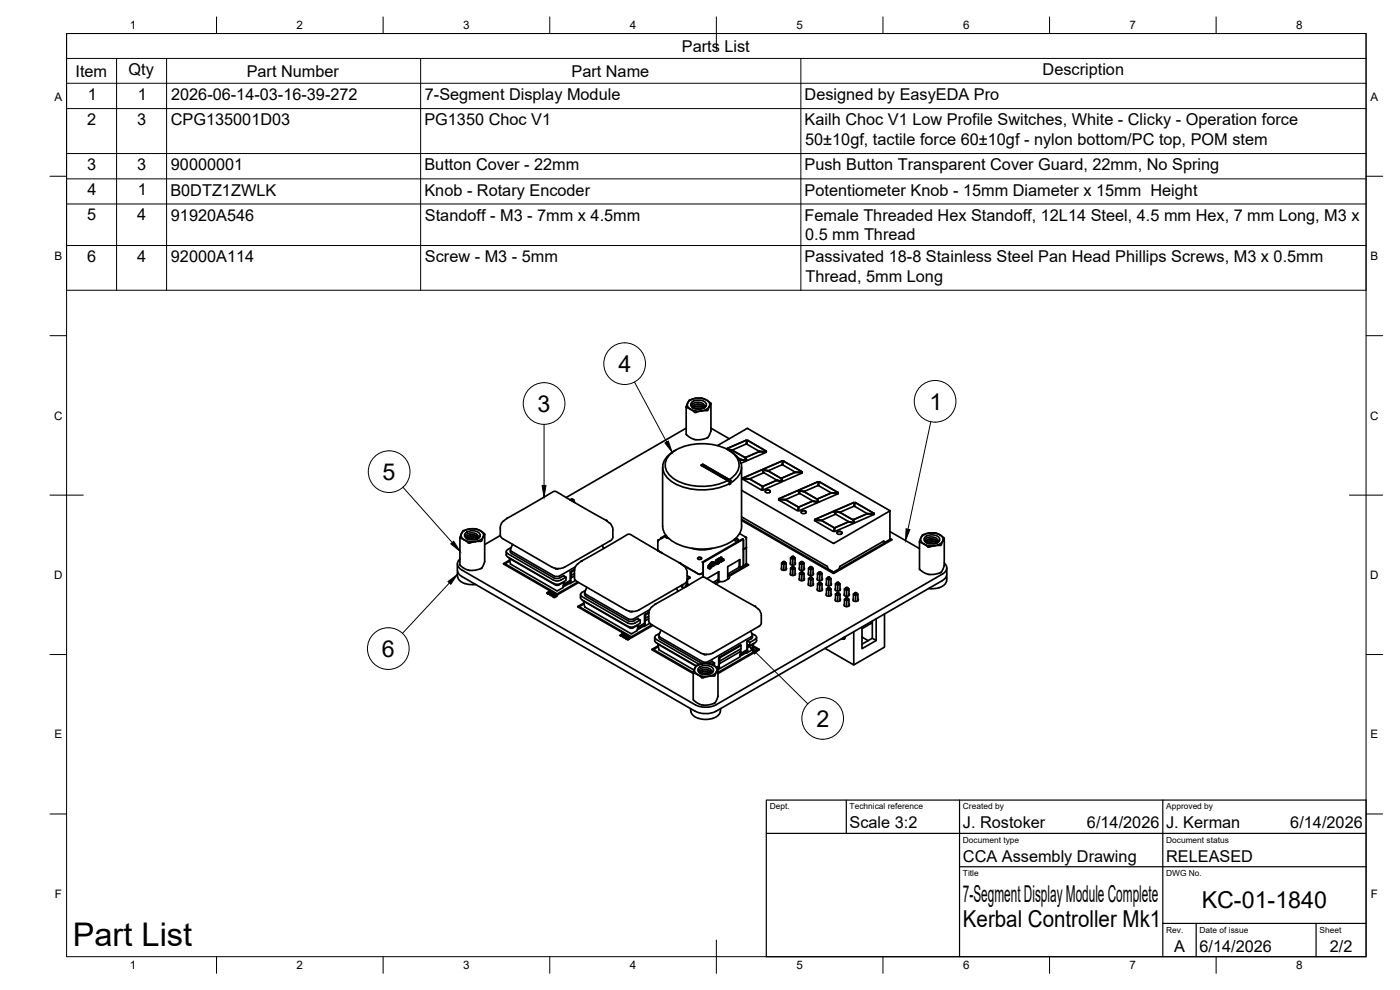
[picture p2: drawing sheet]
<svg xmlns="http://www.w3.org/2000/svg" width="420mm" height="297mm" viewBox="0 0 420 297" stroke-linecap="round" stroke-linejoin="round" font-family="sans-serif">
<!-- layer: Visible -->
<g fill="none" stroke="#000" stroke-width=".51">
<path d="M202.4 135.3a5.2 5.2 0 0 0-3.2 6.5 10.4 10.4 0 0 0 7.9 4.9 18.8 18.8 0 0 0 11.8-1.6M202.9 135l-.6 .3M205.9 128.5l-36 20.8M207.3 122.8l1.5 .5h1.7M207.3 122.8l1.3 1 1.9-.5M207.6 120.7a3.2 3.2 0 0 1 4.3 .4 1.48 1.48 0 0 1-1.7 1.6h-1.2a1.35 1.35 0 0 1-1.3-.5 1.35 1.35 0 0 1-.1-1.5zM207.8 121.3l.8-.5 1.2-.1 1.2 .4 .4 .6v.3a.54 .54 0 0 1-.5 .4 .54 .54 0 0 1-.5-.3l-1-.2-1 .3a.51 .51 0 0 1-.7-.1 .51 .51 0 0 1 0-.7zM208 122.1l.5-.6 1.1-.2 1.2 .4 .5 .6M208.1 122.4l.6-.4 1.1-.1 1.3 .6M208.6 122.6l1.2-.1 .7 .2M208.7 122.7l1-.2 .7 .2M210.5 139.7l8.4 4.7-8.4-4.9 .4-.2 8.4 4.9-.4 .3"/>
<path d="M210.5 139.7l8.4 4.8 .4-.3-.4 .2v1M210.5 139.7l.4-.4 8.4 4.9v.9l-.4 .3M211.3 122.4l.6-.7-.7 .7M211.3 122.2l-.7-.7-1.4-.3-1.1 .5-.1 .5 .2 .3M212.9 121.9l.4-.9-1.5-1.1-1.3-.4-1.9 .1-1.7 .5-.7 1.3-.2 .8 1.3 .6M212.9 121.9l-.6 1.3-1.8 .1M212.9 121.9l-.9 .9-1.5 .5M212.9 121.9a2.15 2.15 0 0 0-2.4-2.4 3.5 3.5 0 0 0-4.2 1.8 1.64 1.64 0 0 0 1 1.5M213.4 121.1v8.2l-1 2-2 .6-2.4-.2-2.1-1.4v-8.2M213.4 128.5l5.5 3.1M218.4 134.8l1.3 .3M218.4 134.8h-.2h.2"/>
<path d="M218.5 135l.6 .3M219.1 135.3a5.2 5.2 0 0 1 3.1 6.5 6.9 6.9 0 0 1-2.9 3.1M219.7 135.1h.2M219.8 135.1l3.7 2.2M221.5 137.4l.8 .4M222.4 138l1.4 .2M222.4 137.9l-.4 .1M223.5 137.2l.1 .1M223.6 137.3l.3 .8-1.6-.3M223.8 138.2l.1 .1M223.8 138.2v.2l-1.4 .6M223.8 137.4l.3 .7h.3"/>
<path d="M223.8 132.1l.3 .1-.2 .9M223.8 132.2l-5.5 2.3M223.9 137.2l-.1 .2M224 138h.1M224 133.1l-4.2 1.9-1.5-.3v-.2M224.1 133.1l.1 .2M224.1 133.1h.1M224.2 133.3l3.8 2.1M224.2 128.6l-8.9 5.1M224.2 128.6h.2M224.4 128.6l42.7 24.6-16.9 9.8-27.7-15.9M224.5 132.2l5.4 3.1"/>
<path d="M224.5 132.2h-.3l-.1 .9M229.8 135.6l-2-.1-4 1.8M229.8 135.6h.2M229.8 135.6l.1 .1-5.5 2.4M230 135.3v.1M230 135.3l-.2 .2-1.8-.1M234.7 139.4l.1-1-.1-.1-5.6 2.5M234.7 139.3l-4.1 1.9-1.5-.3M234.9 139.4l.1 .1M234.9 139.4h.1M234.9 139.5l3.6 2.1M235.2 138.4l5.5 3.2"/>
<path d="M235.2 138.4h-.2l-.1 1M138.7 159.8a4.6 4.6 0 0 1 6.2 .1 1.81 1.81 0 0 1-1.7 2.5 4.1 4.1 0 0 1-4.8-1.5zM138.9 159.3l1.9-.6h2l1.8 .8 .9 .8-1 2.1-2 .1-1.7 .5-1.7-1.1-1.1-.5zM139.7 159.9a3.2 3.2 0 0 1 4.3 .4 1.48 1.48 0 0 1-1.6 1.6h-1.2a1.35 1.35 0 0 1-1.4-.5 1.35 1.35 0 0 1-.1-1.5zM151.1 156.3l1.3-.9 13.6-7.9 .6-.1 15.2 8.7 1.1 .8M151.1 156.3l-.6 .7a5.3 5.3 0 0 0-.4 3.6l.2 .5 .6 .5 14.8 8.6M152.2 155.5h.1M171.1 149.9l.5-.3 .6 .3-.6 .3-.5-.2M171.6 150.2v.1M172.1 150.6l.3-.2v.3M172.2 149.9l.2 .5M181.8 156.1h.1"/>
<path d="M182.9 156.9l.7 .7 .3 1.4M183.9 159v2.2M198.9 140.2v17.7M218.9 143.9a4.6 4.6 0 0 0 2-6.9 14 14 0 0 0-12.3-3.8 11.7 11.7 0 0 0-8.2 3.9 4.3 4.3 0 0 0 1.4 6.3 17 17 0 0 0 16.6 .8M222.5 140.2l.1 17.7a6.8 6.8 0 0 1-5.1 5.6 18 18 0 0 1-16.5-1.7 5.3 5.3 0 0 1-2.1-3.9M222.5 155.8l27.7 16 16.9-9.9M222.5 155.1l25.8 14.8 .3 .8 1.6 .9 1.6-.9 .3-.8 13.1-7.6 .3 .5 1.6-1M222.5 156.1l27.5 15.9M222.9 143.7h2.1M223.1 143.6l-.1 .2M225 143.7l3.8 2.2-.1 1.1-5.8-3.2M225 143.7l3.8 2.2"/>
<path d="M229 145.9l-.1 1 .2 .1M229 141.1l.4 .8 3.7 2.1M229 141.1l1.5 .2M229.1 140.8v.1M229.1 140.8h-.1M229.1 141.8l-.5-.8-5.7 2.5 2.1 .1 4-1.7M229.1 141.7v.1M229.1 141.7l-.1 .2M229.2 141l-.2 .1M229.6 147.5a.89 .89 0 0 1 1.6 0M229.9 147.1l.5-.1a.6 .6 0 0 1 .8 .6l-.8 .3a.6 .6 0 0 1-.7-.6zM230.6 141.3h.1"/>
<path d="M230.6 141.4l3.7 2.1M232.9 144.2l-3.9 1.7M233.1 144l1.6 .2M233.2 144.2l1.4 .2M233.2 144.1l-.3 .1M233.7 150l5.5 3.2M233.8 149.6l-.1 .1M233.8 149.9l2 .1 3.8 2.1-.1 1-.3 .1M233.8 149.9l2 .1 3.8 2.2M233.8 149.9l-.1 .1M233.8 149.8l-.1 .2M234.3 143.4l.1 .1"/>
<path d="M234.3 143.5h.1M234.4 143.5l.3 .7M234.7 143.4l-.1 .2M234.7 144.5l-5.6 2.5M234.7 144.2h.1M239.7 147.3l.5 .8 3.6 2.1M239.7 147.3l1.6 .2M239.8 148.2l-4 1.7-1.9-.1-.1-.2M239.8 147v.1M239.8 147l.1 .2 1.6 .2M239.9 148l-.3-.7-.3-.1-5.5 2.4M239.9 148l-.1 .1"/>
<path d="M239.9 147.2l-.2 .1M240.4 153.7a.89 .89 0 0 1 1.6 0M240.6 141.8l-2-.1-4 1.9M240.6 141.8l.1 .1M240.6 141.8l.1 .2-5.6 2.4-.5-.8M240.6 153.3l.6-.1a.6 .6 0 0 1 .7 .6l-.7 .3a.6 .6 0 0 1-.8-.5zM240.7 141.6h.1M240.7 141.6l-.1 .1-2-.1M241.3 147.5l.1 .1M241.3 147.5h.1M241.4 147.6l3.7 2.1M243.7 150.4h.3h-.3"/>
<path d="M243.7 150.4l-4 1.8-.1 .9M243.7 150.4l-4 1.7-.1 1M243.8 150.2l.2 .1M243.9 150.3l1.4 .3M244 150.4l1.3 .3M244.5 156.2l.1-.1-.1 .1 5.5 3.2 .3-.1M244.6 155.9h-.1M244.6 156.1l2 .1 3.8 2.2M244.6 156.1l2 .1 3.8 2.2-.1 .9M245.1 149.7h.1M245.2 149.8l.3 .7M245.4 150.7h.1"/>
<path d="M245.4 150.6v.2l-5.5 2.4-.3-.1M245.4 144.6l.2 .1zM245.4 144.6l-5.6 2.4M245.5 149.6l-.2 .2M245.5 150.4v.1M245.5 150.4l-.2 .2M245.6 144.7l-.2 1-3.9 1.7M246 144.6l5.6 3.2M246 144.6l-.2 .1-.1 1 3.6 2.1 2.1 .1M250.3 153.5l.4 .7M250.3 153.5l-5.7 2.4M250.5 153.6l1.6 .2 3.8 2.1 .4 .8"/>
<path d="M250.5 153.6l.4 .7M250.5 154.4l-3.9 1.7-2-.1v-.2M250.6 153.2v.1M250.7 154.2h.1M250.7 154.2l-.1 .2M250.7 153.5l-.2 .1M250.9 154.4l3.8 2.1 1.6 .2M251.2 159.9a.89 .89 0 0 1 1.5 0M251.4 148l-2-.1-4 1.8M251.4 148l.1 .1M251.4 148l.1 .2-5.6 2.4-.6-.8 .2-.2M251.4 159.6l.6-.2a.6 .6 0 0 1 .7 .6l-.7 .3a.6 .6 0 0 1-.8-.5z"/>
<path d="M251.5 147.8l-.1 .1M254.5 156.6l-4 1.8-.1 1M254.8 156.6l1.3 .3M254.8 156.6h-.3M256.1 156.9l.1 .1M256.1 156.9l.1 .1-5.6 2.4h-.2M256.3 156.7h.1M256.4 150.9l-.2 1-3.9 1.7-1.6-.2-.1-.2M256.4 150.9l-.2-.1-5.6 2.4M256.4 151.8l.1-.9 .2-.1 5.6 3.3M256.4 151.8h.1M256.4 151.8l3.9 2.3"/>
<path d="M260.1 154.2h2M260.1 154.2l-4 1.8M262.1 154.2h-2M262.1 154.2l.2 .1M262.1 154.2l.1 .2-5.5 2.4-.6-.7 .1-.2M262.3 154l-.1 .1M267.1 159.5l8.8 5.1M267.1 153.3v8.5M137.3 169.2a3.4 3.4 0 0 0 .5 3.1l.8 .7 70 40.4M137.3 171.5v1.2l.3 1.1 .6 .6 1.4 .7M138.1 167.7a1.86 1.86 0 0 0-.8 1.8 1.86 1.86 0 0 0 1.3 1.5l70 40.4M139.6 175.1l1.6 .3h1.6"/>
<path d="M140.1 161.3l.5-.6 1.2-.2 1.1 .4 .5 .5M140.2 161.6l.6-.4 .8-.2 .8 .2 .8 .5M140.2 161.6l1.2-.5 1.5 .3a.47 .47 0 0 0 .6 0 .47 .47 0 0 0 0-.7l-1-.7h-1.7l-1 .7v.5l.4 .4M140.7 161.8l.9-.1 1 .2M140.8 161.9l1-.2 .7 .2M143.4 161.6l.6-.7-.7 .7M143.4 161.4l-.7-.7-1.4-.2-1.2 .5 .2 .7M145.5 160.3v8.2l-1 2-2.2 .6-2.1-.2-1.3-.6-.9-.8v-8.2M150.1 160.7l-4.6 2.7M151.9 165.5l.1 1.2 .4 .4 13.7 8M153 168l-1.8 1.2 16.2 9.2M153 168.3l-1.4 .9 15.6 9 6.2-3.6"/>
<path d="M153.2 165v.6M153.2 165.6l.3 .5 12.8 7.3 .6 .2a3 3 0 0 0 2.2-.9l.8 .5a3.9 3.9 0 0 1-2.9 1.1l-.8-.2M153.4 164.3l-1.3 .8-.1 .5 .4 .5 13.7 8M153.8 163.3l-.6 1.5 .3 .6 13.1 7.5 1.4-.1 4.7-2.7M164.1 178l.2-.2 .4 .3M164.2 178h.1M164.2 178l.2 .2M164.4 178.2h.1M164.5 177.7l.1 .1M164.5 177.8h.1M164.5 177.7h.1M164.6 177.7h-.1"/>
<path d="M164.6 177.8l.1 .2M164.6 177.6l-.1 .1M164.6 177.8h.1M164.6 177.6h.1M164.7 178h.1M164.9 177.7v.2M164.9 177.7l.3 .2 .1-.2M164.9 177.5l-.3 .1M164.9 177.5h.1M164.9 178.1l-.5 .1M164.9 177.9l.1 .1M164.9 178.1h.1"/>
<path d="M164.9 177.9h.1M164.9 177.5l.4 .2M165 178l-.1 .1M165 178h.1M165 178.4h.6l-.2 .3 .9-.3M165.3 177.7h.1M165.5 178l-.5 .5M165.6 177.9l.2 .1-.3 .3 .6-.1M165.9 178.9v.1M166.1 178.2l-.3 .3 .6-.1M166.4 178.6l.4 .2-.9 .1M166.4 178.6h.1"/>
<path d="M166.5 170.5l.5 .2 .5-.1M166.7 178.6h-.3M166.7 178.5v.1M166.7 178.6h.2M166.9 178.6l.1 .1M166.9 179h-.7l.2 .3-.6-.3M166.9 179h.1M167 178.9l-.1 .1M167 178.7h.1M167 178.7v.1M167 178.9h.1M167.1 178.8h.1"/>
<path d="M167.7 175.5l-.9 .1-14-8.2 .5 1.9 13.7 7.9M169.1 172.7l.1 .1M169.2 174.5l-1.6 1.1M169.2 175.2l.2 .2M169.4 175.6v-.2l1.9-1.1v.2l-2.2 1.1M169.9 173.2v.9a3.9 3.9 0 0 1-2.9 1.2l-.8-.2M170.9 174.8v.2M171.1 174.1l.2 .2M171.2 174.6l-.1 .5M171.2 171.5l-.1 2.6-1.9 1.1v-.6l-.2 1.7-1.9 .9M171.3 173.4l-.1 .8M171.4 171.6v1"/>
<path d="M172.4 172.1l-1.1 .5v.8l1.1-.6M172.4 170.8l-1.2 .7 .2 .1 1-.5M172.7 174.1l-3.7 2M173.7 174.8l-6.4 3.6M174.2 178.4l.1 1.2 .4 .3M174.5 168.3h.1M174.6 179l13.8 8M174.6 180l13.8 7.9M174.7 177.8l-.5 .4 .5 .8M175.5 177.8v.6M175.5 178.4l.3 .5 12.7 7.4 1.1 .2 .6-.2M175.7 177.2l-1.1 .6"/>
<path d="M175.8 178.3l12.7 7.4M176.1 176.2l-.6 1.5 .3 .6M180.8 163.6l.4 1M181.1 164.3l.2 .2M183.9 161.2l-.2 .6-.5 .5-13.8 7.9-2.1 .4-1.6-.4M197.4 165.1l1.3 .9M197.4 165.1v.1M197.9 162l-.5 .1 .2 .5M198.3 161.4v.2M198.5 161.5l-1.1 .6v3M199.8 160.6l-1.5 .8 .2 .2M199.9 160.7l-1.4 .8"/>
<path d="M200 160.9l-.1 .4 .7 .2M200.1 160.9l-.3 .3M203.1 176.5l.4 .9M203.3 177.2l.3 .1M204.1 168.9h.1M204.2 169l-15.2-8.7-.7 .1-13.9 8a3.2 3.2 0 0 0-2 2.8v2.2l.4 .9 15.2 8.8M204.2 169h.1M204.2 169a3.2 3.2 0 0 1 2 2.8M204.3 169.2h.1M204.7 169.4l4.9 2.8h.7M204.9 175.4v.9M204.9 175.5l-.4 .5 .7 .4"/>
<path d="M205.9 175.7v.3M206.1 174.5v1.3l-.4-.2v.5M206.2 172.7l.9 .5v.2l-.7 .4M206.2 171.9v2.1M206.2 174l-.2 .6-.5 .5-13.8 8-2.1 .4-1.6-.5M206.3 175.7v.1M206.3 175.3l.4 .2M206.3 175.6l.2 .1M206.3 175.2l.5 .3M206.4 173.8l-.1 1.9-.2 .1M207.1 173.2l-.9 .6M207.7 164.5a9.8 9.8 0 0 0 6 0"/>
<path d="M209.4 167.6l.6-.4 .6 .4M209.5 167.3l.6-.1 .4 .4-.7 .3-.4-.3zM210.8 168.6l.2 .1 12.1-6.9-.2-.1-12.1 7M210.8 168.6v.1M210.8 168.6l.2 .3v2.9l-.7 .4M211 168.7v4.4v-1.3l-.7 .4M211.6 173.3l14.9 8.6a3.2 3.2 0 0 1 2 2.8v2.2l-.4 .8-14.1 8.2-1.6 .4h-1.1l-1.1-.4-14.7-8.5-.6-.5-.2-.6a5.2 5.2 0 0 1 .4-3.6l1.6-1.4M211.6 173.3h-1.1l-13.7 7.9M212.2 173.6l3.6-2.1v2.9M212.6 170.5h.3M212.6 170.5h.1M212.9 170.5v.1"/>
<path d="M213 169.3a.91 .91 0 0 0-.4 1.2M213.2 169l-.2 .3M213.2 170.1l-.1 .3M213.6 168.7l-.4 .3M213.8 169.4l-1 .9M213.9 168.9l.1 .2M214 168.6l-.4 .1M214 168.6l.2 .2M214.1 168.8l.4 .3-.3 .6-.4 .3 .4-.9-.4-.2-.3 .1-.7 .8-.1 .4 1.1-.8 .1 .1-.6 1h-.4M214.1 168.8l.2 .1M214.2 169.1v.3l-.4 .5M214.9 168.5l.1-.1z"/>
<path d="M214.9 168.1v.4M214.9 169.1l.1-.1zM215 169.1l-.1 .2M215 168.5l-.2 .1v-.5v.5M215 169.2l-.2 .2v-.5v.5M215 168.8l-.1 .3M215.1 169.1h.1M215.2 169.1h.1M215.2 167.9l-.1 .3zM215.2 168.8v.1M215.2 168.8l.1 .3M215.2 168.8l.1 .1"/>
<path d="M215.3 169.1h-.1M215.3 174l.4 .4M215.3 169.1l-.2 .1M215.3 168.9l-.2 .3M215.3 169v.1M215.3 169.1h.1M215.3 167.8l-.2 .5h.3l-.3 .1v-.2M215.3 168.8l-.2 .2M215.4 168.8h.1M215.4 169h.1M215.5 168.7v.1M215.5 168.8l.1 .1"/>
<path d="M215.5 169h-.1M215.5 168.8h.1M215.5 168.6v.1M215.5 173.9l-1.5 .8M215.5 171.7v2.6M215.6 168.9h.1M215.6 168.9h-.1M215.6 168.9l-.1 .1M215.6 168.6h-.1M215.6 168.6l.1 .4zM215.6 169h.1M215.7 167.8l-.2 .4 .2-.2"/>
<path d="M215.7 168.1h-.2M215.7 167.6l-.2 .3M215.7 168.1l-.2 .1v-.5v.5M215.7 168.5l.1 .2M215.7 169v.1M215.7 174.4l-1.1 .7M215.7 174.4l.4 .1M215.8 167.6h.3l-.3 .4zM215.9 168.4h.1M215.9 168.4l-.1 .4zM215.9 168l.2-.5-.3 .1v.4M215.9 168h-.1"/>
<path d="M215.9 168.4l-.2 .7M216 168.4l.2-.1-.2 .3M216.1 167.5l-.3 .1v.4M216.1 174.5l-1.3 .7M216.2 168.1l-.2 .1 .2-.1-.2 .3 .2-.1M216.2 168.5l-.2 .2v-.5v.5M216.3 167.2h.1M216.3 167.2l.2 .4-.3 .2zM216.3 167.3v.3zM216.3 167.3v.3M216.4 167.2l-.2 .6M216.4 168v.4"/>
<path d="M216.4 167.5l.1 .1M216.4 168.5h-.1M216.4 168.4l.2-.5-.3 .1v.5M216.4 168l.2 .1M216.6 168v.1M216.6 167.9l-.3 .1v.5M216.6 167.9h.1M216.6 168.1v.2M216.9 167.7l.2 .4-.4 .2zM216.9 167.8l-.1 .2zM216.9 167.8l-.1 .2M216.9 167.7l-.2 .6"/>
<path d="M217 168v.1M217.5 174.3l-1.4 .2M218.4 172.5l.5 .4v.4l-1.4 1M220.4 162l.6-.3 .6 .3M220.6 161.8l.6-.1 .4 .4-.7 .2-.5-.2zM221.8 168l-.1 2.3-3.3 1.9M222 160.1l2 1.2v7.8l.6 .3M222.1 170.3v-2.4l-3.7 2.1v3.8M223.1 161.8v7.9l-1 .6-.4-.2M223.1 162v7.7l.8-.4M223.6 161.1l.4 .2-.1 .4M223.9 169.3l.3 .2-5.5 3.2 .2 .2 5.7-3.3"/>
<path d="M224 164.2l-.9 .6M224 169.1l-.1 .2M224.6 169.4v.2M234.6 170.4l-.2 .2a.88 .88 0 0 0 .9 .5 .88 .88 0 0 0 .8-.5l-.2-.2M235 168.6h.5zM235 168.6l-.4 .3M235.2 168.7v.6l-.6-.4v2M235.5 168.6l.4 .3M235.9 170.9v-2l-.7 .4v1.8M237.3 168.8l-.2 .2a.88 .88 0 0 0 .8 .6 .88 .88 0 0 0 .9-.6l-.2-.2M237.3 171.9l-.2 .2a.88 .88 0 0 0 .8 .6 .88 .88 0 0 0 .9-.6l-.2-.2M237.7 170.1h.5z"/>
<path d="M237.7 167h.5zM237.7 170.1l-.4 .4M237.7 167l-.4 .4M237.9 170.3v.6l-.6-.4v2M237.9 167.1v.7l-.6-.4v2M238.2 170.1l.4 .4M238.2 167l.4 .4M238.6 172.5v-2l-.7 .4v1.8M238.6 169.4v-2l-.7 .4v1.8M240 170.4l-.2 .2a.88 .88 0 0 0 .8 .5 .88 .88 0 0 0 .8-.5l-.1-.2M240 173.5l-.2 .2a.88 .88 0 0 0 .8 .5 .88 .88 0 0 0 .8-.5l-.1-.2M240.4 171.7h.5z"/>
<path d="M240.4 168.6h.5zM240.4 171.7l-.5 .3M240.4 168.6l-.5 .3M240.6 171.8v.6l-.7-.4v2M240.6 168.7v.6l-.7-.4v2M240.9 171.7l.4 .3M240.9 168.6l.4 .3M241.3 174v-2l-.7 .4v1.8M241.3 170.9v-2l-.7 .4v1.8M242.7 171.9l-.2 .2a.88 .88 0 0 0 .8 .6 .88 .88 0 0 0 .9-.6l-.2-.2M242.7 175l-.2 .2a.88 .88 0 0 0 .8 .6 .88 .88 0 0 0 .9-.6l-.2-.2M243.1 170.1h.5z"/>
<path d="M243.1 173.2h.5zM243.1 170.1l-.4 .4M243.1 173.2l-.4 .4M243.3 170.3v.6l-.6-.4v2M243.3 173.4v.6l-.6-.4v2M243.6 170.1l.4 .4M243.6 173.2l.4 .4M244 172.5v-2l-.7 .4v1.8M244 175.6v-2l-.7 .4v1.8M245.4 173.5l-.2 .2a.88 .88 0 0 0 .8 .5 .88 .88 0 0 0 .8-.5l-.1-.2M245.4 176.6l-.2 .2a.88 .88 0 0 0 .8 .5 .88 .88 0 0 0 .8-.5l-.1-.2M245.8 171.7h.5z"/>
<path d="M245.8 174.8h.5zM245.8 171.7l-.5 .3M245.8 174.8l-.5 .3M246 171.8v.6l-.7-.4v2M246 174.9v.6l-.7-.4v2.1M246.3 171.7l.4 .3M246.3 174.8l.4 .3M246.7 174v-2l-.7 .4v1.8M246.7 177.2v-2.1l-.7 .4v1.8M248 175l-.1 .2a.88 .88 0 0 0 .8 .6 .88 .88 0 0 0 .8-.6l-.1-.2M248 178.1l-.1 .3a.88 .88 0 0 0 .8 .5 .88 .88 0 0 0 .8-.5l-.1-.3M248.5 176.3h.5z"/>
<path d="M248.5 173.2h.5zM248.5 176.3l-.5 .4M248.5 173.2l-.5 .4M248.7 176.5v.6l-.7-.4v2M248.7 173.4v.6l-.7-.4v2M249 176.3l.4 .4M249 173.2l.4 .4M249.4 178.7v-2l-.7 .4v1.8M249.4 175.6v-2l-.7 .4v1.8M250 172h.3M250.8 176.6l-.2 .2a.88 .88 0 0 0 .8 .5 .88 .88 0 0 0 .8-.5l-.1-.2M250.8 179.7l-.2 .2a.88 .88 0 0 0 .8 .6 .88 .88 0 0 0 .8-.6l-.1-.2"/>
<path d="M251.2 174.8h.5zM251.2 177.9h.5zM251.2 174.8l-.5 .3M251.2 177.9l-.5 .4M251.4 174.9v.6l-.7-.4v2.1M251.4 178v.7l-.7-.4v2M251.7 174.8l.4 .3M251.7 177.9l.4 .4M252.1 177.2v-2.1l-.7 .4v1.8M253.9 176.3h.5zM253.9 179.4h.5zM253.9 176.3l-.5 .4"/>
<path d="M253.9 179.4l-.5 .4M254.1 176.5v.6l-.7-.4v2M254.1 179.6v.6l-.7-.4v2M254.4 176.3l.4 .4M254.4 179.4l.4 .4M254.8 178.7v-2l-.7 .4v1.8M254.8 178.1l.1 .3a.88 .88 0 0 1-.8 .5 .88 .88 0 0 1-.8-.5l.1-.3M256.5 177.9h.5zM256.5 177.9l-.4 .4M256.8 178v.7l-.7-.4v2M257 177.9l.5 .4M257.5 179.7l.1 .2a.88 .88 0 0 1-.8 .6 .88 .88 0 0 1-.8-.6l.1-.2"/>
<path d="M265 162.5l.5 .3M267.1 161.6l.5 .4-17.3 10M277.3 163.2l1.5 .5h1.7M277.3 163.2l1.4 1 1.8-.5M277.6 161.2a3.2 3.2 0 0 1 4.3 .3 1.48 1.48 0 0 1-1.6 1.7h-1.2a1.35 1.35 0 0 1-1.4-.6 1.35 1.35 0 0 1-.1-1.4zM278 162.5l.4-.5 1.3-.3 1.1 .3 .5 .7M278.1 162.8l.6-.4 .9-.1 .9 .1 .6 .5M278.1 162.8l1.2-.4 1.5 .3a.46 .46 0 0 0 .6 0 .46 .46 0 0 0 0-.7l-.9-.7-1.7-.1-.8 .3-.3 .5v.5l.4 .4M278.6 163.1l1-.2 1 .2M278.7 163.1h1.7M281.3 162.8l.6-.7-.7 .8M281.3 162.7l-.7-.8-1.5-.2-1 .4-.1 .5 .2 .3"/>
<path d="M282.8 174.2l-67.9 39.2a7 7 0 0 1-6.3 0M282.9 162.3l.5-.8-1.4-1-1.3-.6-2 .1-1.8 .5-.5 .8-.5 1.3 1.4 .6M282.9 162.3l-.5 1.3-1.9 .1M282.9 162.3l-.8 .9-1.6 .5M282.9 162.3a2.15 2.15 0 0 0-2.4-2.4 3.5 3.5 0 0 0-4.2 1.8 1.64 1.64 0 0 0 1 1.5M283.4 169a1.86 1.86 0 0 1 .7 1.8 1.86 1.86 0 0 1-1.3 1.4l-67.9 39.2a6.9 6.9 0 0 1-6.3 0M283.4 161.5v8.2l-1 2-1.9 .6-2.3-.1-1.2-.6-1.1-.8v-8.3M284.1 172.8l-.1 1.7-.3 .7-.8 .6a6.2 6.2 0 0 1-4.3 .8M284.1 170.4a3.3 3.3 0 0 1-.4 3.1l-.9 .7M175.1 180.3l.4 1.8M175.1 180.2l14 8.2h.8l1.6-1M175.2 180.9l-1.8 1.1 16 9.3"/>
<path d="M175.3 181.2l-1.5 .8 15.7 9.1 6.2-3.6M175.5 182l.1 .1M175.5 182.1l14 8 1.7-.9 .3-1.7v.6l1.9-1.1 .1-2.6M186.1 190.7l.2-.2 .2 .2M186.1 190.6v.1M186.2 190.7l.2 .1M186.4 190.9h.1M186.5 190.8h.2M186.5 190.4h.1M186.5 190.4l.1 .1M186.6 190.3l-.1 .1M186.6 190.5l.1 .2"/>
<path d="M186.6 190.5h.1M186.6 190.3h.1M186.7 190.3h-.1M186.7 190.7h.1M186.9 190.4l.3 .2 .1-.2M186.9 190.4v.3M186.9 190.2h-.2M186.9 190.2h.1M186.9 190.2l.3 .2M186.9 190.6h.1M187 190.7h.1M187 190.7l-.6 .2"/>
<path d="M187.2 191.2l.4-.1-.3 .3h.2M187.2 190.4l.1 .1M187.2 190.4h.1M187.5 190.6l.2 .1-.2 .3 .4-.2M187.5 190.7l-.5 .4 .2 .1M187.9 191.7l.1 .1M187.9 191.7h.1M187.9 190.8l.2 .1M188 191.8h.1M188 191.8l.4 .1M188 190.9l-.2 .3 .6-.1-.9 .3M188.4 186.9l1.3 .3 .8-.3"/>
<path d="M188.4 187.9l1.3 .2 .8-.2M188.5 191.9h-.1M188.5 185.6l1.1 .2 .6-.2M188.6 191.3l.2 .2h-.3v.2h-.3l-.1-.2-.2 .2M188.6 191.3l.5 .2M188.6 191.9h-.1M188.7 191.8l-.1 .1M188.8 183.4l.9 .1M188.8 191.6h.1M188.8 191.7h.1M189.1 191.4l-.4 .4M189.4 191.3h.2"/>
<path d="M189.8 183.5h-.1M190.2 186.3l1.2-.7 .7 .4-1.6 1M191.4 185.6l.1 .1M191.5 188.1l.2 .1M191.7 188.5v-.3l1.9-1.1v.3l-2.3 1.1M192.1 186v1l-1.6 .9M193.2 187.6v.3M193.4 187l.2 .1M193.4 187.5v.5M193.6 186.3l-.1 .8M193.7 184.5v1M194.7 184.9l-1.1 .5v.9l1.1-.6"/>
<path d="M194.7 183.7l-1.2 .7 .2 .1 1-.6M195 182.9l-4.8 2.8M195 187l-3.7 2M195.7 195l12.3 7.1M195.7 194.8v.2M195.9 187.6l-6.3 3.7M196.5 191.2v1.2l.4 .4 12 7M196.7 181.3h.1M196.8 181.2h.1M196.8 181.2l-.1 .1M197.4 193.1l.4 1.9 10.5 6M197.4 193.1l.2 .2"/>
<path d="M197.5 193.8l-1.8 1M197.5 193.3l11.4 6.6M197.6 194l-1.5 .9 11.9 6.8v8.2l1.2 1 1 .5 1.8 .2 1.4-.3 1.1-.3 .4-.6 .6-1.4v-8.5M197.7 190.7v.6M197.7 191.3l.4 .5 12.8 7.4M198 190l-1.4 .8-.1 .5 .4 .5 13 7.6M198.4 189l-.6 1.5 .3 .7 12.7 7.3 1.1 .2 .6-.2M208.9 199.8l2-.7h2l1.3 .6 1.2 .9 .1 .2-.5 .7M208.9 199.8l-.9 2 1.4 .6M210.9 199.1a4 4 0 0 1 4.2 1.6l-.1 .8M210.9 199.1a2.29 2.29 0 0 0-2.5 2.2l1 1.1M211.1 196.2l.2 .2"/>
<path d="M211.4 196.4h.6M212.6 199.1l1.1-.6 .7 .4-.8 .5M213.7 198.5h.1M214.4 198.9v.9M215.7 199.9l.2 .1M215.8 197.2l6.4-3.6 .2 .1-6.4 3.7zM215.8 197.2l-.1 2.7-.7 .4M215.9 199.1l-.1 .8M216 197.4v.9M222.2 193.6h.1M222.3 196.1l.2 .1M222.4 193.7v1l-6.5 3.6v.8l6.4-3.6-.3 1.7-6.4 3.6-.1-.1"/>
<path d="M222.5 196.4v-.2l1.9-1.1v.2l-2.3 1.2M224 195.6v.2M224.2 195l.2 .1M224.2 195.5l-.1 .4M224.3 192.3l-.1 2.7-1.9 1.1v-1.4M224.4 194.2l-.1 .8M225 192.8v.9M225.3 189.3l.5 1.3-.3 .4-13 7.5M225.6 190l1.3 .8v.8l-1.9 1.2-.7-.5 1.3-.8 .2-.9M226 194l1.4 .9-11.9 6.9M226 193.3l-1.6 .9v-.8l.6 .3M226 193.8l1.8 1.2"/>
<path d="M226.1 193.1l-.3 1.9-3.8 1.9M226.2 193.1l-.2 .2M226.4 181.8h.1M227.1 191.2l-.2 1.4-1.9 1.1M227.8 195l-12.3 7.1M252.1 180.3v-2l-.7 .4v1.8M252.9 191.6v.1M253 191.7h-.4M253 191.6l.4 .1M253.3 191.2v.3l-.3-.1 .2 .1M253.4 191.7h.1M253.5 191.1l-.1 .6"/>
<path d="M254.8 181.8v-2l-.7 .4v1.8M254.8 181.3l.1 .2a.88 .88 0 0 1-.8 .5 .88 .88 0 0 1-.8-.5l.1-.2M256.2 189.6v9.9l-8.6-5M257.5 180.3v-2l-.7 .4v1.8M258.7 191.1l1.9 1.1M261.8 186.3v5.2l1.2 .7M261.8 186.8l-3.1 1.8M261.8 191.5l-3.1 1.8M263 185.7v6.5l-4.3 2.4v-6.5M265.5 184.2v10l-9.3 5.3M207.3 212.6l.1 1.1 .4 .7 1.8 1.1M209.4 202.4l1.4 1 1.8-.5"/>
<path d="M209.4 202.4l1.5 .5h1.8M209.7 200.3a3.2 3.2 0 0 1 4.4 .4 1.48 1.48 0 0 1-1.7 1.6h-1.2a1.35 1.35 0 0 1-1.4-.5 1.35 1.35 0 0 1-.1-1.5zM209.9 200.9l1.1-.6 1.3 .1 1 .4 .2 .8a.53 .53 0 0 1-.4 .4 .53 .53 0 0 1-.6-.3l-1.2-.1-.8 .2a.53 .53 0 0 1-.7-.2 .53 .53 0 0 1 .1-.7zM210.1 201.7l.5-.6 1.2-.2 1.1 .3 .5 .7M210.2 202l.7-.4 .9-.1 .9 .2 .5 .4M210.7 202.3l1.1-.2 .9 .2M210.8 202.3h1.7M213.4 202l.6-.7-.7 .8M213.4 201.9l-.7-.8-1.5-.2-1 .5 .1 .7M213.9 215.5l-1.8 .4-2.5-.4M215 201.5l-.5 1.3-1.9 .1M215 201.5l-.8 .9-1.5 .5"/>
<path d="M215.2 200.4l.7-.4v.2l-.5 .3M215.7 200.3l-.1 .5M216.3 212.6l-.2 1.2-.3 .6-.8 .6-1.1 .5"/>
<circle cx="213.2" cy="170.3" r=".13"/>
</g>
<g fill="#000">
<circle cx="181.9" cy="156.2" r=".25"/>
<circle cx="174.4" cy="168.4" r=".25"/>
<circle cx="203.9" cy="168.9" r=".25"/>
<circle cx="212.6" cy="170.5" r=".25"/>
<circle cx="212.9" cy="170.3" r=".25"/>
<circle cx="212.9" cy="170.6" r=".25"/>
<circle cx="213.1" cy="169.3" r=".25"/>
<circle cx="213.4" cy="169.8" r=".25"/>
<circle cx="213.8" cy="169.4" r=".25"/>
<circle cx="213.8" cy="169.9" r=".25"/>
<circle cx="214" cy="168.6" r=".25"/>
<circle cx="214" cy="169.1" r=".25"/>
<circle cx="214" cy="169.6" r=".25"/>
<circle cx="214.3" cy="168.9" r=".25"/>
<circle cx="215.1" cy="168.9" r=".25"/>
<circle cx="215.1" cy="169.2" r=".25"/>
<circle cx="215.1" cy="169" r=".25"/>
<circle cx="215.2" cy="169.1" r=".25"/>
<circle cx="215.3" cy="168.9" r=".25"/>
<circle cx="215.3" cy="169.1" r=".25"/>
<circle cx="215.3" cy="168.8" r=".25"/>
<circle cx="215.4" cy="168.9" r=".25"/>
<circle cx="215.6" cy="168.8" r=".25"/>
<circle cx="215.8" cy="168" r=".25"/>
<circle cx="215.8" cy="167.6" r=".25"/>
<circle cx="215.9" cy="168.4" r=".25"/>
<circle cx="216.1" cy="167.5" r=".25"/>
<circle cx="216.2" cy="167.8" r=".25"/>
<circle cx="216.3" cy="168.5" r=".25"/>
<circle cx="216.3" cy="168" r=".25"/>
<circle cx="216.4" cy="167.2" r=".25"/>
<circle cx="216.4" cy="167.5" r=".25"/>
<circle cx="216.5" cy="167.6" r=".25"/>
<circle cx="216.7" cy="168.3" r=".25"/>
<circle cx="216.9" cy="167.7" r=".25"/>
<circle cx="217" cy="168" r=".25"/>
<circle cx="217" cy="168.1" r=".25"/>
<circle cx="226.5" cy="181.9" r=".25"/>
<circle cx="252.9" cy="191.7" r=".25"/>
</g>
<!-- layer: BORDER -->
<g fill="none" stroke="#000" stroke-width=".3">
<path d="M20 10.1h390v276.9h-390zM65 5.1v5M115 5.1v5M165 5.1v5M215 5.1v10M265 5.1v5M315 5.1v5M365 5.1v5M15 52.9h5M410 52.9h5M15 100.7h5M410 100.7h5"/>
<path d="M15 148.6h10M405 148.6h10M15 196.4h5M410 196.4h5M15 244.2h5M410 244.2h5M65 287v5M115 287v5M165 287v5M215 282.1v9.9M265 287v5M315 287v5"/>
<path d="M365 287v5"/>
</g>
<!-- layer: TITLEBLOCK -->
<path d="M230 240.1h180v46.9h-180zM230 250h180M254 240.1v9.9M288 240.1v46.9M349 240.1v46.9M288 260.1h122M349 277.1h61M359 277.1v9.9M395 277.1v9.9" fill="none" stroke="#000" stroke-width=".36"/>
<!-- layer: Parts Lists -->
<path d="M20 10.1h390v77h-390zM20 17.5h390M35 17.5v69.6M50 17.5v69.6M126.2 17.5v69.6M240.3 17.5v69.6M20 25h390M20 32.6h390M20 46.1h390M20 53.7h390M20 61.2h390M20 73.7h390" fill="none" stroke="#000" stroke-width=".3"/>
<!-- layer: Balloons -->
<g fill="none" stroke="#000" stroke-width=".3">
<circle cx="187.5" cy="109.1" r="6.3"/>
<circle cx="163.3" cy="121.1" r="6.3"/>
<circle cx="280.6" cy="120.4" r="6.3"/>
<circle cx="116.8" cy="141.5" r="6.3"/>
<circle cx="116.5" cy="194.6" r="6.3"/>
<circle cx="246.9" cy="215.6" r="6.3"/>
</g>
<!-- layer: 0 -->
<path d="M199.6 132.9l1-.6 1.1 3.4zM162.7 145.7h1.2l-.6 3.5zM271.9 158.7l1.2 .2-1.3 3.3zM134.5 174.5l2.8-2.2-2 3zM135.3 163.2l.9-.8 1.8 3zM224.4 193.4l2.9 2-.8 .8z" fill="#000" stroke="#000" stroke-width=".3"/>
<path d="M190.4 114.6l9.7 18M163.3 127.3v18.4M279.3 126.5l-6.8 32.3M120.9 146.2l14.8 16.6M134.9 174.9l-14.1 15.1M226.9 195.8l15.5 15.4" fill="none" stroke="#000" stroke-width=".3"/>
<text font-size="9.8" x="21.8" y="283.7">Part List</text>
<g font-size="7">
<text x="185.6" y="111.6">4</text>
<text x="161.3" y="123.6">3</text>
<text x="279" y="122.9">1</text>
<text x="114.8" y="144">5</text>
<text x="114.6" y="197.1">6</text>
<text x="245" y="218.1">2</text>
<text x="289" y="270.6">7-Segment Display Module Complete</text>
<text x="360.6" y="272.3">KC-01-1840</text>
<text x="289" y="278.1">Kerbal Controller Mk1</text>
</g>
<g font-size="4.9">
<text x="204.6" y="15.5">Parts List</text>
<text x="22.7" y="23">Item</text>
<text x="38.6" y="22.5">Qty</text>
<text x="74" y="23">Part Number</text>
<text x="171.5" y="23">Part Name</text>
<text x="312.9" y="22.5">Description</text>
<text x="26.3" y="29.9">1</text>
<text x="41.3" y="29.9">1</text>
<text x="51.4" y="30">2026-06-14-03-16-39-272</text>
<text x="127.5" y="30">7-Segment Display Module</text>
<text x="241.5" y="30">Designed by EasyEDA Pro</text>
<text x="26.2" y="37.5">2</text>
<text x="41.1" y="37.5">3</text>
<text x="51.2" y="37.6">CPG135001D03</text>
<text x="127.4" y="37.6">PG1350 Choc V1</text>
<text x="241.5" y="37.6">Kailh Choc V1 Low Profile Switches, White - Clicky - Operation force</text>
<text x="241.6" y="43.5">50±10gf, tactile force 60±10gf - nylon bottom/PC top, POM stem</text>
<text x="26.1" y="51">3</text>
<text x="41.1" y="51">3</text>
<text x="51.3" y="51.1">90000001</text>
<text x="127.4" y="51.1">Button Cover - 22mm</text>
<text x="241.5" y="51.1">Push Button Transparent Cover Guard, 22mm, No Spring</text>
<text x="26.2" y="58.6">4</text>
<text x="41.3" y="58.6">1</text>
<text x="51.1" y="58.7">B0DTZ1ZWLK</text>
<text x="127.4" y="58.7">Knob - Rotary Encoder</text>
<text x="241.5" y="58.7">Potentiometer Knob - 15mm Diameter x 15mm Height</text>
<text x="26.1" y="66.1">5</text>
<text x="41.2" y="66.1">4</text>
<text x="51.3" y="66.2">91920A546</text>
<text x="127.5" y="66.3">Standoff - M3 - 7mm x 4.5mm</text>
<text x="241.4" y="66.3">Female Threaded Hex Standoff, 12L14 Steel, 4.5 mm Hex, 7 mm Long, M3 x</text>
<text x="241.6" y="72.1">0.5 mm Thread</text>
<text x="26.1" y="78.6">6</text>
<text x="41.2" y="78.6">4</text>
<text x="51.3" y="78.7">92000A114</text>
<text x="127.5" y="78.7">Screw - M3 - 5mm</text>
<text x="241.5" y="78.7">Passivated 18-8 Stainless Steel Pan Head Phillips Screws, M3 x 0.5mm</text>
<text x="241.7" y="84.6">Thread, 5mm Long</text>
<text x="255" y="248.5">Scale 3:2</text>
<text x="289" y="248.5">J. Rostoker</text>
<text x="326.2" y="248.5">6/14/2026</text>
<text x="350" y="248.5">J. Kerman</text>
<text x="387.2" y="248.5">6/14/2026</text>
<text x="289" y="258.6">CCA Assembly Drawing</text>
<text x="350" y="258.6">RELEASED</text>
<text x="352.3" y="285.7">A</text>
<text x="360" y="285.5">6/14/2026</text>
<text x="399.1" y="285.7">2/2</text>
</g>
<g font-size="3.5">
<text x="39" y="8.8">1</text>
<text x="89" y="8.8">2</text>
<text x="139" y="8.8">3</text>
<text x="189" y="8.8">4</text>
<text x="239" y="8.8">5</text>
<text x="289" y="8.8">6</text>
<text x="339" y="8.8">7</text>
<text x="389" y="8.8">8</text>
<text x="16.3" y="30.2">A</text>
<text x="411.3" y="30.2">A</text>
<text x="16.3" y="78">B</text>
<text x="411.3" y="78">B</text>
<text x="16.2" y="125.9">C</text>
<text x="411.2" y="125.9">C</text>
<text x="16.2" y="173.7">D</text>
<text x="411.2" y="173.7">D</text>
<text x="16.3" y="221.6">E</text>
<text x="411.3" y="221.6">E</text>
<text x="16.4" y="269.4">F</text>
<text x="411.4" y="269.4">F</text>
<text x="39" y="290.8">1</text>
<text x="89" y="290.8">2</text>
<text x="139" y="290.8">3</text>
<text x="189" y="290.8">4</text>
<text x="239" y="290.8">5</text>
<text x="289" y="290.8">6</text>
<text x="339" y="290.8">7</text>
<text x="389" y="290.8">8</text>
</g>
<g font-size="2.5">
<text x="231" y="242.9">Dept.</text>
<text x="255" y="242.9">Technical reference</text>
<text x="289" y="242.9">Created by</text>
<text x="350" y="242.9">Approved by</text>
<text x="289" y="252.8">Document type</text>
<text x="350" y="252.8">Document status</text>
<text x="289" y="262.9">Title</text>
<text x="350" y="262.9">DWG No.</text>
<text x="350" y="279.9">Rev.</text>
<text x="360" y="279.9">Date of issue</text>
<text x="396" y="279.9">Sheet</text>
</g>
</svg>
